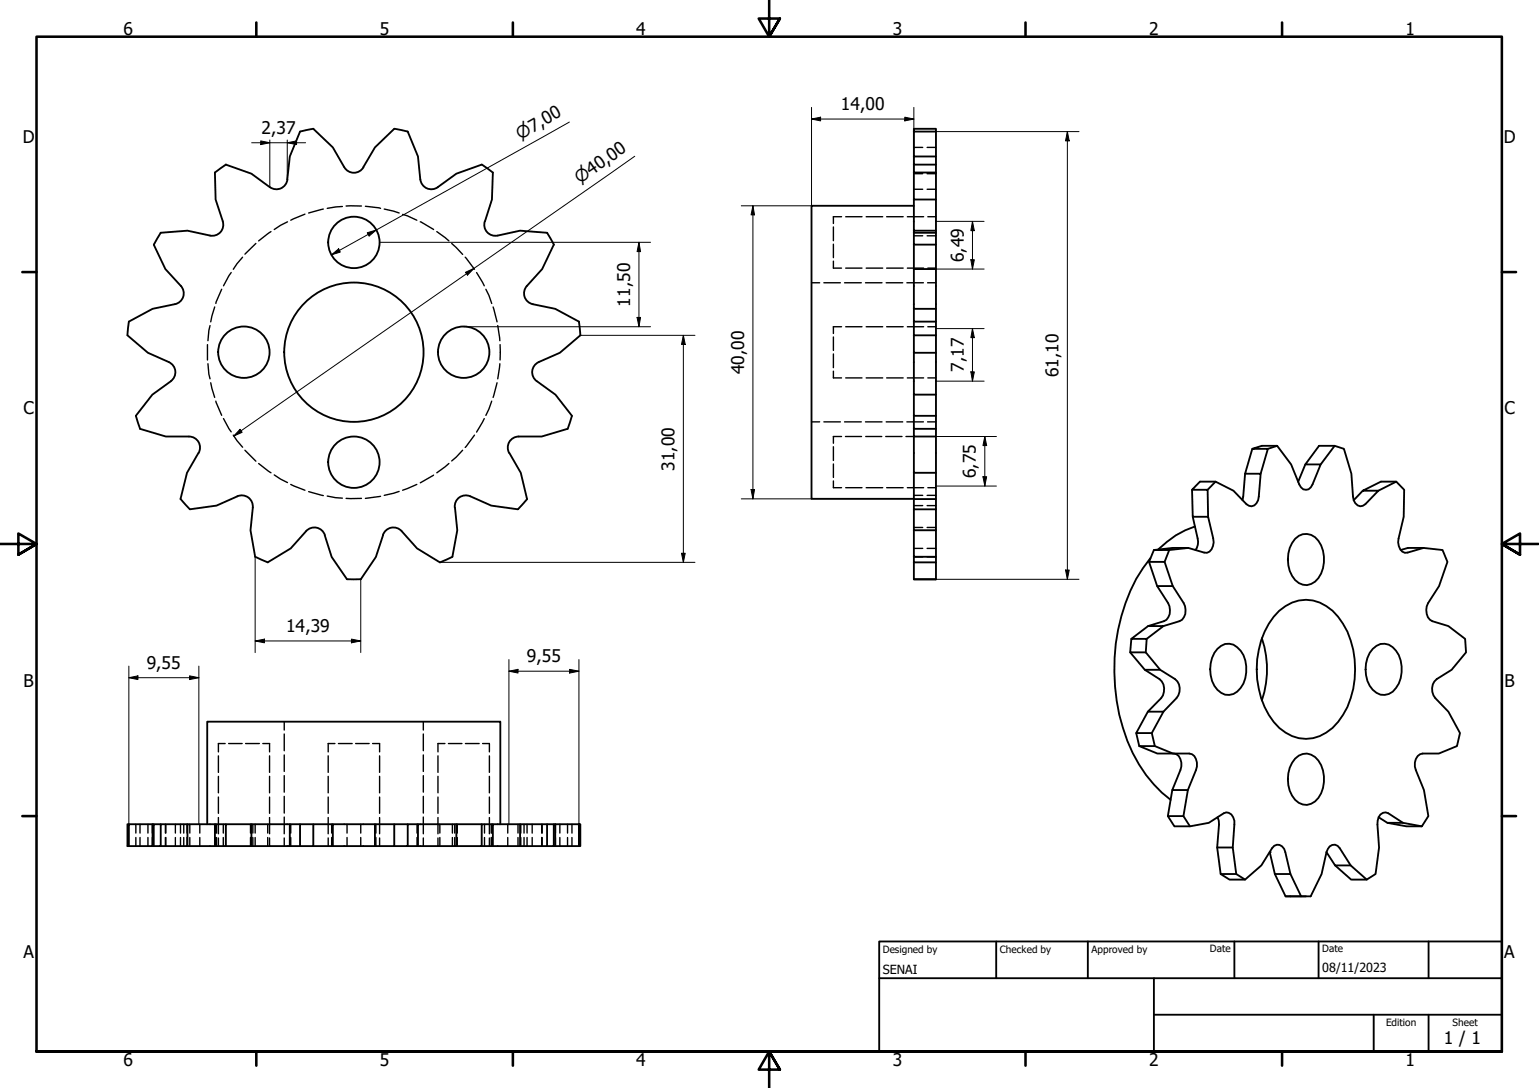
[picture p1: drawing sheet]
<svg xmlns="http://www.w3.org/2000/svg" width="420mm" height="297mm" viewBox="0 0 420 297" stroke-linecap="round" stroke-linejoin="round" font-family="sans-serif">
<!-- layer: Hidden (ISO) -->
<g fill="none" stroke="#000" stroke-width=".38">
<path d="M83.2 58.5l-3.8 1.6M88.3 57.1l-4 1.1M93.5 56.4l-4.2 .5M94.5 56.2h4.2M99.8 56.3l4.1 .6M104.9 57.1l4.1 1.1M109.9 58.5l3.9 1.6M229.7 59.2h-2.2v1.8M230.9 59.2h4.4M236.5 59.2h4.5M242.1 59.2h4.5M247.7 59.2h4.5"/>
<path d="M249.5 40.2h2.4M249.5 47.4h2.4M249.5 47.2h2.4M249.5 51.7h2.4M253.1 40.2h2.4M253.1 47.4h2.4M253.1 47.2h2.4M253.1 51.7h2.4M253.3 59.2h2.2M60.5 79l-1.6 3.9M63.1 74.4l-2.1 3.6M66.2 70.2l-2.5 3.3"/>
<path d="M69.8 66.5l-2.9 2.9M74 63.2l-3.4 2.6M78.5 60.6l-3.6 2.1M114.7 60.6l3.7 2.1M119.3 63.2l3.3 2.6M123.3 66.5l3 3M127 70.2l2.5 3.3M130.1 74.4l2.1 3.6M132.7 79l.8 1.6 .7 2.3M221.6 77.2h2.2M224.9 77.2h4.5M227.5 62v3.7"/>
<path d="M227.5 66.7v3.6M227.5 71.3v1.9h2.2M230.6 77.2h4.5M230.9 73.2h4.4M236.3 77.2h4.5M236.5 73.2h4.5M241.9 77.2h4.5M242.1 73.2h4.5M247.6 77.2h4.5M247.7 73.2h4.5M249.5 64.4h2.4M253.1 64.4h2.4"/>
<path d="M253.2 77.2h2.3M253.3 73.2h2.2M56.6 94.1v4.2M56.8 99.3l.2 2.9 .3 1.2M57.3 88.9l-.5 4.1M58.6 83.8l-1.1 4.1M134.6 83.8l1.1 4.1M135.9 88.9l.6 4.1M136.5 99.3l-.6 4.1M136.5 94.1v4.2M227.5 92v3.7M227.5 96.6v3.8"/>
<path d="M229.7 89.2h-2.2v1.8M230.9 89.2h4.4M236.5 89.2h4.5M242.1 89.2h4.5M247.7 89.2h4.5M253.3 89.2h2.2M57.5 104.5l1.1 4M58.9 109.5l1.6 3.9M61 114.3l2.1 3.6M63.7 118.8l2.5 3.3M129.5 118.8l-2.5 3.4M132.2 114.3l-2.1 3.7"/>
<path d="M134.2 109.5l-1.5 3.9M135.7 104.5l-1.1 4M221.6 115.2h2.2M224.9 115.2h4.5M227.5 101.3v1.9h2.2M229.7 119.2h-2.2v1.8M230.6 115.2h4.5M230.8 119.2h4.4M230.9 103.2h4.4M236.3 115.2h4.5M236.3 119.2h4.4M236.5 103.2h4.5"/>
<path d="M241.8 119.2h4.5M241.9 115.2h4.5M242.1 103.2h4.5M247.3 119.2h2.2M247.6 115.2h4.5M247.7 103.2h4.5M253.2 115.2h2.3M253.3 103.2h2.2M66.9 122.9l2.9 3M70.6 126.5l3.4 2.6M74.9 129.7l3.6 2M79.4 132.3l3.8 1.5"/>
<path d="M84.3 134.2l4 1.1M89.3 135.4l4.2 .6M94.5 136.1h4.2M103.9 135.5l-4.1 .6M109 134.2l-4.1 1M113.8 132.3l-3.9 1.5M118.4 129.7l-3.7 2.1M122.6 126.5l-3.3 2.6M126.3 122.9l-3 2.9M227.5 122v3.7M227.5 126.7v3.7M227.5 131.3v1.8h2.2"/>
<path d="M230.9 133.1h4.4M236.5 133.1h4.5M242.1 133.1h4.5M247.7 133.1h4.5M249.5 138h2.4M249.5 135.2h2.4M253.1 138h2.4M253.1 135.2h2.4M253.3 133.1h2.2M249.5 149.7h2.4M249.5 152.1h2.4M249.5 144h2.4"/>
<path d="M253.1 149.7h2.4M253.1 152.1h2.4M253.1 144h2.4M77.6 197v2.3M115.6 197v2.3M59.6 206.4v4.5M59.6 211.9v4.6M59.6 217.6v4.4M61.5 203h-1.9v2.3M62.4 203h3.7M67.1 203h3.7M71.8 203h1.8v2.3"/>
<path d="M73.6 206.4v4.5M73.6 211.9v4.6M73.6 217.6v4.4M77.6 200.4v4.6M77.6 206.1v4.5M77.6 211.8v4.5M77.6 217.4v4.6M89.6 206.4v4.5M89.6 211.9v4.6M89.6 217.6v4.4M91.4 203h-1.8v2.3M92.4 203h3.7"/>
<path d="M97.1 203h3.7M101.7 203h1.9v2.3M103.6 206.4v4.5M103.6 211.9v4.6M103.6 217.6v4.4M115.6 200.4v4.6M115.6 206.1v4.5M115.6 211.8v4.5M115.6 217.4v4.6M119.6 206.4v4.5M119.6 211.9v4.6M119.6 217.6v4.4"/>
<path d="M121.5 203h-1.9v2.3M122.4 203h3.7M127.1 203h3.7M131.8 203h1.8v2.3M133.6 206.4v4.5M133.6 211.9v4.6M133.6 217.6v4.4M37.1 225v2.4M37.1 228.6v2.4M38.2 225v2.4M38.2 228.6v2.4M40.4 225v2.4"/>
<path d="M40.4 228.6v2.4M41.6 225v2.4M41.6 228.6v2.4M45.1 225v2.4M45.1 228.6v2.4M45.3 225v2.4M45.3 228.6v2.4M47.9 225v2.4M47.9 228.6v2.4M49.3 225v2.4M49.3 228.6v2.4M50.2 225v2.4"/>
<path d="M50.2 228.6v2.4M51.1 225v2.4M51.1 228.6v2.4M51.8 225v2.4M51.8 228.6v2.4M54.5 225v2.4M54.5 228.6v2.4M58.9 225v2.4M58.9 228.6v2.4M59.1 225v2.4M59.1 228.6v2.4M59.6 223.2v4.4"/>
<path d="M59.6 228.8v2.2M61 225v2.4M61 228.6v2.4M68.4 225v2.4M68.4 228.6v2.4M69 225v2.4M69 228.6v2.4M69.7 225v2.4M69.7 228.6v2.4M73.1 225v2.4M73.1 228.6v2.4M73.6 223.2v4.4"/>
<path d="M73.6 228.8v2.2M77.6 223.1v4.5M77.6 228.8v2.2M79.4 225v2.4M79.4 228.6v2.4M89.6 223.2v4.4M89.6 228.8v2.2M90.6 225v2.4M90.6 228.6v2.4M94.7 225v2.4M94.7 228.6v2.4M98.5 225v2.4"/>
<path d="M98.5 228.6v2.4M102.6 225v2.4M102.6 228.6v2.4M103.6 223.2v4.4M103.6 228.8v2.2M113.9 225v2.4M113.9 228.6v2.4M115.6 223.1v4.5M115.6 228.8v2.2M119.6 223.2v4.4M119.6 228.8v2.2M120.1 225v2.4"/>
<path d="M120.1 228.6v2.4M123.5 225v2.4M123.5 228.6v2.4M124.1 225v2.4M124.1 228.6v2.4M124.8 225v2.4M124.8 228.6v2.4M132.3 225v2.4M132.3 228.6v2.4M133.6 223.2v4.4M133.6 228.8v2.2M134.1 225v2.4"/>
<path d="M134.1 228.6v2.4M134.3 225v2.4M134.3 228.6v2.4M138.6 225v2.4M138.6 228.6v2.4M141.4 225v2.4M141.4 228.6v2.4M142.2 225v2.4M142.2 228.6v2.4M143.1 225v2.4M143.1 228.6v2.4M143.9 225v2.4"/>
<path d="M143.9 228.6v2.4M145.3 225v2.4M145.3 228.6v2.4M147.9 225v2.4M147.9 228.6v2.4M148 225v2.4M148 228.6v2.4M151.6 225v2.4M151.6 228.6v2.4M152.8 225v2.4M152.8 228.6v2.4M154.9 225v2.4"/>
<path d="M154.9 228.6v2.4M156.1 225v2.4M156.1 228.6v2.4"/>
</g>
<!-- layer: Visible (ISO) -->
<g fill="none" stroke="#000" stroke-width=".51">
<path d="M85.5 35.2l5.4 5 3.1 5.5a3 3 0 0 0 5.2 0M85.6 35.1l-3.7 .8-2.8 6.8-.7 6.3M107.6 35.2l-5.2 5-3.2 5.4M107.7 35.1l3.6 .8 2.8 6.8 .7 6.3a3 3 0 0 0 4.7 2.1l5.1-3.7 6.9-2.5M249.5 35.2h6v.7h-6zM249.5 35.9v6.8h6v2.2M255.5 35.9v6.8M61.7 44.9l6.9 2.5 5.1 3.7M61.7 44.9l-3 2.2 .2 7.4 1.9 5.9M78.5 49a3 3 0 0 1-4.8 2.1M131.5 44.9l3.1 2.2-.3 7.4-1.9 5.9M249.5 56.2h-27.9v80h27.9"/>
<path d="M249.5 42.7v2.2h6v2.2M249.5 44.9v2.2h6v7.4M249.5 47.1v7.4h6v8.5M249.5 54.5v8.5h6v.5M42 66.8l3.1 6.7 4.3 4.6a3 3 0 0 1-1.6 4.9l-6.1 1.3-6.5 3.5-.3 1.9-.1 1.8 5.6 4.8 5.7 2.6a3 3 0 0 1 .5 5.2M60.8 60.4a3 3 0 0 1-3.5 3.9l-6.1-1.3-7.3 .5-1.9 3.3M132.4 60.4a3 3 0 0 0 3.5 3.9M135.9 64.3l6.1-1.3 7.4 .6 1.8 3.2M151.2 66.8l-3.2 6.7-4.2 4.6a3 3 0 0 0 1.6 4.9l6.2 1.3 6.5 3.5 .4 3.7M249.5 63v.5h6v3.3M249.5 63.5v3.3h6v6.7M249.5 66.8v6.7h6v10.8"/>
<path d="M249.5 73.5v10.8h6v3.5M158.4 91.6l-5.6 4.7-5.7 2.6a3 3 0 0 0-.5 5.2l5 3.6 4.5 5.8M249.5 84.3v3.5h6v3.8M249.5 87.8v3.8h6v4.7M249.5 91.6v4.7h6v11.4M249.5 96.3v11.4h6v5.8M46.7 104.1l-5.1 3.6-4.5 5.8 .5 1.8 .6 1.8 7.1 2.1h6.3M51.6 119.2a3 3 0 0 1 2.6 4.5l-3.1 5.4-1.8 7.2 2.5 2.7 7.3-1 5.7-2.5M154.9 117.1l-7 2.1h-6.3a3 3 0 0 0-2.6 4.5M156.1 113.5l-1.1 3.6M249.5 107.7v5.8h6v3.6M249.5 113.5v3.6h6v2.1"/>
<path d="M249.5 117.1v2.1h6v9.9M249.5 119.2v9.9h6v7.2M64.8 135.5a3 3 0 0 1 4.2 3.1l-.6 6.2 1.3 7.2 3.4 1.5M124.2 138.5l.6 6.3-1.3 7.2-3.4 1.5M139.1 123.7l3.1 5.4 1.7 7.2M143.9 136.2l-2.5 2.9-7.3-1.1-5.7-2.5a3 3 0 0 0-4.2 3.1M249.5 129.1v7.2h6v2.8M249.5 136.3v2.8h6v5.7M249.5 139.1v5.7h6v7.2M325.4 133.7l.2 7.4h4.2l1.4 5.9a3.3 3.3 0 0 1-1.7 3.9l-5.1-1.3h-4.2l-5.2 .6h4.2l-1.3 3.2M331.9 131.5l-2.2 2.2M339.9 129.3l-.7 7.3"/>
<path d="M341.9 122.5l-2 6.8h4.3l-.5 6.3a2.34 2.34 0 0 1-2.7 2.5l-.7-.4-3.6-3.7-4.8-2.5h-4.3l-2.2 2.2h4.3l.1 7.4M344.2 129.3l1.9-6.8h-4.2l2.6-.8h4.2l3.8 5.1 2.2 5.5a1.85 1.85 0 0 0 1.8 1.4 1.85 1.85 0 0 0 1.8-1.4l2.3-5.5h-4.2l3.7-5.1h4.3l2.5 .8 2 6.8 .5 6.3a2.34 2.34 0 0 0 2.6 2.5l.7-.4 3.6-3.7h-4.3l5-2.5h4.2l2.1 2.2-.1 7.4-1.4 5.9a3.3 3.3 0 0 0 1.7 3.9l5.1-1.3M348.7 121.7l-2.6 .8M356.4 126.8l-2 4.8M364.4 121.7l-3.8 5.1M372 134l-2.4 2.6M381.2 131.5l-4.9 2.5M83.6 145l-4.2 4.7-6.3 3.8M83.6 145a3 3 0 0 1 5.1 1.1M88.6 146.1l2 6 4.1 6.1 3.8-.1 4.1-6 2-6M104.5 146.1a3 3 0 0 1 5.2-1.1l4.2 4.7 6.2 3.8M249.5 144.8v7.2h6v1.5"/>
<path d="M249.5 152v1.5h6v4.7M249.5 153.5v4.7h6M249.5 158.2h6M313.7 153.4l2.2 6.6h4.3l3 4.6a3.5 3.5 0 0 1-1.2 5l-4.4 1.3M314.1 152.4a48.1 48.1 0 0 0-9.9 31.2 49.2 49.2 0 0 0 8.7 28l4.3 4.8 2.4 2M315 150.2l-1.3 3.2h4.2l2.3 6.6M324.4 149.6l-5.2 .6M325.6 141.1l1.4 5.9a3.7 3.7 0 0 1-.6 3.2M326.2 143.7a24.6 24.6 0 0 0-10 6.3M353.6 147.1a4 4 0 0 1 6.3 .5 8.9 8.9 0 0 1-.9 11.2 4 4 0 0 1-6.3-1.6 9.1 9.1 0 0 1 .9-10.1zM382.4 150.2l2-.6h4.2l5.2 .6 1.4 3.2-2.3 6.6-3 4.6a3.6 3.6 0 0 0 1.1 5l4.4 1.3 4.6 3.5 .2 3.7-3.9 4.8-4.1 2.5a3.7 3.7 0 0 0-.3 5.2l3.5 3.7 3.2 5.8-.8 3.6-5 2h-4.4a3.2 3.2 0 0 0-1.9 4.5l2.2 5.5 1.3 7.1-1.8 2.8h-4.2l-5.2-1M308.5 178.1l4 4.8h4.2l4.1 2.5a3.7 3.7 0 0 1 .4 5.2l-3.6 3.7"/>
<path d="M308.9 174.4l-.4 3.7h4.3l3.9 4.8M313.4 170.9l-4.5 3.5h4.2l-.3 3.7M315.9 160l3 4.6a3.5 3.5 0 0 1-1.1 5l-4.4 1.3h4.2l-4.5 3.5M332.4 177.2a3.9 3.9 0 0 1 6.3 .5 8.8 8.8 0 0 1-.9 11.1 4 4 0 0 1-6.3-1.6 9.1 9.1 0 0 1 .9-10zM344.5 174.2a26.1 26.1 0 0 1 0 17M349.2 166.7a10.3 10.3 0 0 1 14.6 0 23.3 23.3 0 0 1 5.6 21.4 18.7 18.7 0 0 1-7.3 11.9 10.1 10.1 0 0 1-12.9-1.3 23 23 0 0 1-5.5-21.3 20.3 20.3 0 0 1 5.5-10.7zM374.8 177.2a3.9 3.9 0 0 1 6.3 .5 8.9 8.9 0 0 1-.9 11.1 4 4 0 0 1-6.2-1.6 9.1 9.1 0 0 1 .8-10zM312.5 182.9l4 2.5a3.8 3.8 0 0 1 .5 5.2l-3.6 3.7h4.2l-3.1 5.8M313.4 194.3l-3.2 5.8h4.3l.8 3.6M310.2 200.1l.8 3.6h4.3l4.9 2M311 203.7l5 2h8.7a2.42 2.42 0 0 1 2.1 2.5l-.3 2-2.2 5.5M320 215.7l-1.2 7.1h4.3l1.8 2.8"/>
<path d="M320.4 205.7a2.42 2.42 0 0 1 2.1 2.5l-.2 2-2.3 5.5h4.3l-1.2 7.1M353.6 207.1a3.9 3.9 0 0 1 6.3 .5 8.9 8.9 0 0 1-.9 11.2 4 4 0 0 1-6.3-1.6 9.1 9.1 0 0 1 .9-10.1zM35.2 225h-.4v6h.4v-6h6.5M42 225h-.3v6h-6.5M43.9 225h-1.9v6h-.3M51.2 225h-7.3v6h-1.9M56.6 225v-28h80v28M58.7 225h-7.5v6h-7.3M61.7 225h-3v6h-7.5M68.6 225h-6.9v6h-3M79.1 225h-10.5v6h-6.9M81.9 225h-2.8v6h-10.5"/>
<path d="M85.5 225h-3.6v6h-2.8M90.9 225h-5.4v6h-3.6M102.4 225h-11.5v6h-5.4M107.6 225h-5.2v6h-11.5M111.3 225h-3.7v6h-5.2M114.1 225h-2.8v6h-3.7M124.6 225h-10.5v6h-2.8M131.5 225h-6.9v6h-10.5M134.6 225h-3.1v6h-6.9M142 225h-7.4v6h-3.1M149.4 225h-7.4v6h-7.4M151.2 225h-1.8v6h-7.4"/>
<path d="M151.6 225h-.4v6h-1.8M151.6 231h6.5M158.1 225h.3v6h-.3zM158.1 225h-6.5v6h-.4M318.8 222.8l1.8 2.8h4.3l5.1-1 4.1-2.6a1.83 1.83 0 0 1 2.6 1.1l.3 1v1l-.5 6.3M332.3 231.4l.9 7.2h4.3l2.4 1.5M332.4 223.1l.4 2-.5 6.3h4.2l1 7.2M333.2 238.6l2.5 1.5h4.2l4.5-3.8 2.9-4.7a1.96 1.96 0 0 1 2.2-.9 1.96 1.96 0 0 1 1.4 1.9l1.4 6M346.6 232.6l1.4 6h4.3l2.9 6.1M362.1 232.6l-1.3 6-3 6.1h-6.8l-3-6.1M362.1 232.6a2.08 2.08 0 0 1 3.1-1.7l3.5 5.4M362.1 232.6l2.4 3.7h4.2l4.4 3.8"/>
<path d="M376.4 223.1l2.4 1.5h4.2l5.2 1M383 224.6l-4-2.6a2.04 2.04 0 0 0-2.9 2.1l.4 7.3-1 7.2-2.4 1.5h-4.2l-4.4-3.8M351 244.7h5.6"/>
<circle cx="96.6" cy="66.2" r="7"/>
<circle cx="66.6" cy="96.2" r="7"/>
<circle cx="96.6" cy="96.2" r="19"/>
<circle cx="126.6" cy="96.2" r="7"/>
<circle cx="96.6" cy="126.2" r="7"/>
</g>
<circle cx="346.6" cy="232.6" r=".25" fill="#000"/>
<!-- layer: Border (ISO) -->
<g fill="none" stroke="#000" stroke-width=".7">
<path d="M70 6.1v3.9M140 6.1v3.9M210 0v10l-2.9-4.9h5.8l-2.9 4.9 2.9-4.9M280 6.1v3.9M350 6.1v3.9M6.1 74.3h3.9M410 74.3h3.9M0 148.5h10l-5-2.8v5.7l5-2.9-5 2.9M420 148.5h-10l5-2.8v5.7l-5-2.9 5 2.9M6.1 222.8h3.9M410 222.8h3.9M10 287.1v-277.1h400v277.1h-400h400"/>
<path d="M70 287.1v3.8M140 287.1v3.8M212.9 292l-2.9-4.9 2.9 4.9h-5.8l2.9-4.9v9.9M280 287.1v3.8M350 287.1v3.8"/>
</g>
<!-- layer: Title (ISO) -->
<path d="M240 257h170v30.1h-170zM272 257v10.1M297 257v10.1M337 257v10.1M360 257v10.1M390 257v10.1M240 267.1h170M315 277h95M315 267.1v20M375 277v10.1M390 277v10.1" fill="none" stroke="#000" stroke-width=".51"/>
<!-- layer: Dimension (ISO) -->
<g fill="none" stroke="#000" stroke-width=".27">
<path d="M68.7 39h14.7M71.2 38.5l2.5 .5-2.5 .5zM73.7 38.2v12.9M78.4 39l2.6-.5v1zM78.4 38.2v10.8M155.4 33.3l-64.9 36.3M221.6 32.5l2.4-.5v1zM221.6 32.5h27.9M221.6 29.3v26.9h-19.2M247 32l2.5 .5-2.5 .5zM249.5 29.3v17.8M255.5 35.9h39.1"/>
<path d="M291.4 35.9l.5 2.6h-1zM291.4 35.9v122.3M173.3 42.7l-109.5 76.3M205.5 56.2l.5 2.5h-1zM205.5 56.2v80M90.5 69.6l2-1.7 .4 .9zM100.3 63.5l2.4-.7-1.9 1.6zM103.6 66.2h74M127.1 74.3l2.3-1-1.8 1.8zM174.4 66.2l.5 2.5h-1zM174.4 66.2v23M255.5 73.5h13.2"/>
<path d="M255.5 60.4h13.2M265 70.9h1l-.5 2.6zM265.5 60.4l.5 2.6h-1zM265.5 60.4v13.1M126.6 89.2h51M158.4 91.6h31.3M173.9 86.7h1l-.5 2.5zM186.6 91.6l.5 2.4h-1zM186.6 91.6v61.9M255.5 89.7h13.2M265.5 89.7l.5 2.5h-1zM265.5 89.7v14.4"/>
<path d="M65.5 117.2l.6 .8-2.3 1zM255.5 104.1h13.2M255.5 119.2h16.5M265 101.5h1l-.5 2.6zM268.9 119.2l.5 2.5h-1zM268.9 119.2v13.5M202.4 136.2h19.2M205 133.7h1l-.5 2.5zM255.5 132.7h16.5M268.4 130.2h1l-.5 2.5zM69.7 152v26.2M98.5 158.2v20"/>
<path d="M120.1 153.5h69.6M186.1 151.1h1l-.5 2.4zM255.5 158.2h39.1M290.9 155.6h1l-.5 2.6zM69.7 175l2.5-.5v1zM69.7 175h28.8M95.9 174.5l2.6 .5-2.6 .5zM35.2 185l2.5-.5v1zM35.2 185h19.1M35.2 181.8v43.2M51.8 184.5l2.5 .5-2.5 .5zM54.3 181.8v43.2"/>
<path d="M138.9 183.2l2.5-.5v1.1zM138.9 183.2h19.2M138.9 180.1v44.9M155.5 182.7l2.6 .5-2.6 .6zM158.1 180.1v44.9"/>
</g>
<g fill="#000">
<path d="M71.2 38.5l2.5 .5-2.5 .5zM78.4 39l2.6-.5v1zM221.6 32.5l2.4-.5v1zM247 32l2.5 .5-2.5 .5zM291.4 35.9l.5 2.6h-1zM205.5 56.2l.5 2.5h-1zM90.5 69.6l2-1.7 .4 .9zM100.3 63.5l2.4-.7-1.9 1.6zM127.1 74.3l2.3-1-1.8 1.8zM174.4 66.2l.5 2.5h-1zM265 70.9h1l-.5 2.6zM265.5 60.4l.5 2.6h-1z"/>
<path d="M173.9 86.7h1l-.5 2.5zM186.6 91.6l.5 2.4h-1zM265.5 89.7l.5 2.5h-1zM65.5 117.2l.6 .8-2.3 1zM265 101.5h1l-.5 2.6zM205 133.7h1l-.5 2.5zM268.4 130.2h1l-.5 2.5zM268.9 119.2l.5 2.5h-1zM186.1 151.1h1l-.5 2.4zM290.9 155.6h1l-.5 2.6zM69.7 175l2.5-.5v1zM95.9 174.5l2.6 .5-2.6 .5z"/>
<path d="M35.2 185l2.5-.5v1zM51.8 184.5l2.5 .5-2.5 .5zM138.9 183.2l2.5-.5v1.1zM155.5 182.7l2.6 .5-2.6 .6z"/>
</g>
<g font-size="4.8">
<text x="33.7" y="9.6">6</text>
<text x="103.7" y="9.6">5</text>
<text x="173.7" y="9.6">4</text>
<text x="243.7" y="9.6">3</text>
<text x="313.7" y="9.6">2</text>
<text x="383.7" y="9.6">1</text>
<text x="229.6" y="30.1">14,00</text>
<text x="6.2" y="38.9">D</text>
<text x="71.4" y="36.6">2,37</text>
<text x="410.5" y="38.9">D</text>
<text x="263.1" y="71.6" transform="rotate(-90 263.1 71.6)">6,49</text>
<text x="172" y="83.7" transform="rotate(-90 172 83.7)">11,50</text>
<text x="263.1" y="101.5" transform="rotate(-90 263.1 101.5)">7,17</text>
<text x="203.1" y="102.2" transform="rotate(-90 203.1 102.2)">40,00</text>
<text x="289" y="103" transform="rotate(-90 289 103)">61,10</text>
<text x="6.4" y="113.1">C</text>
<text x="410.7" y="113.1">C</text>
<text x="184.1" y="128.5" transform="rotate(-90 184.1 128.5)">31,00</text>
<text x="266.4" y="130.6" transform="rotate(-90 266.4 130.6)">6,75</text>
<text x="78.1" y="172.6">14,39</text>
<text x="40.1" y="182.6">9,55</text>
<text x="143.8" y="180.8">9,55</text>
<text x="6.4" y="187.4">B</text>
<text x="410.7" y="187.4">B</text>
<text x="6.4" y="261.7">A</text>
<text x="410.7" y="261.7">A</text>
<text x="394.2" y="285">1 / 1</text>
<text x="33.7" y="290.9">6</text>
<text x="103.7" y="290.9">5</text>
<text x="173.7" y="290.9">4</text>
<text x="243.7" y="290.9">3</text>
<text x="313.7" y="290.9">2</text>
<text x="383.7" y="290.9">1</text>
</g>
<g font-size="4.6">
<text x="142" y="38.1" transform="rotate(-29 142 38.1)">⌀7,00</text>
<text x="158.3" y="50.2" transform="rotate(-35 158.3 50.2)">⌀40,00</text>
</g>
<g font-size="3.4">
<text x="241" y="266">SENAI</text>
<text x="361" y="265.5">08/11/2023</text>
</g>
<g font-size="2.7">
<text x="241" y="260.1">Designed by</text>
<text x="273" y="260.1">Checked by</text>
<text x="298" y="260.1">Approved by</text>
<text x="330.3" y="260">Date</text>
<text x="361" y="260">Date</text>
<text x="378.4" y="280.1">Edition</text>
<text x="396.6" y="280.1">Sheet</text>
</g>
</svg>
